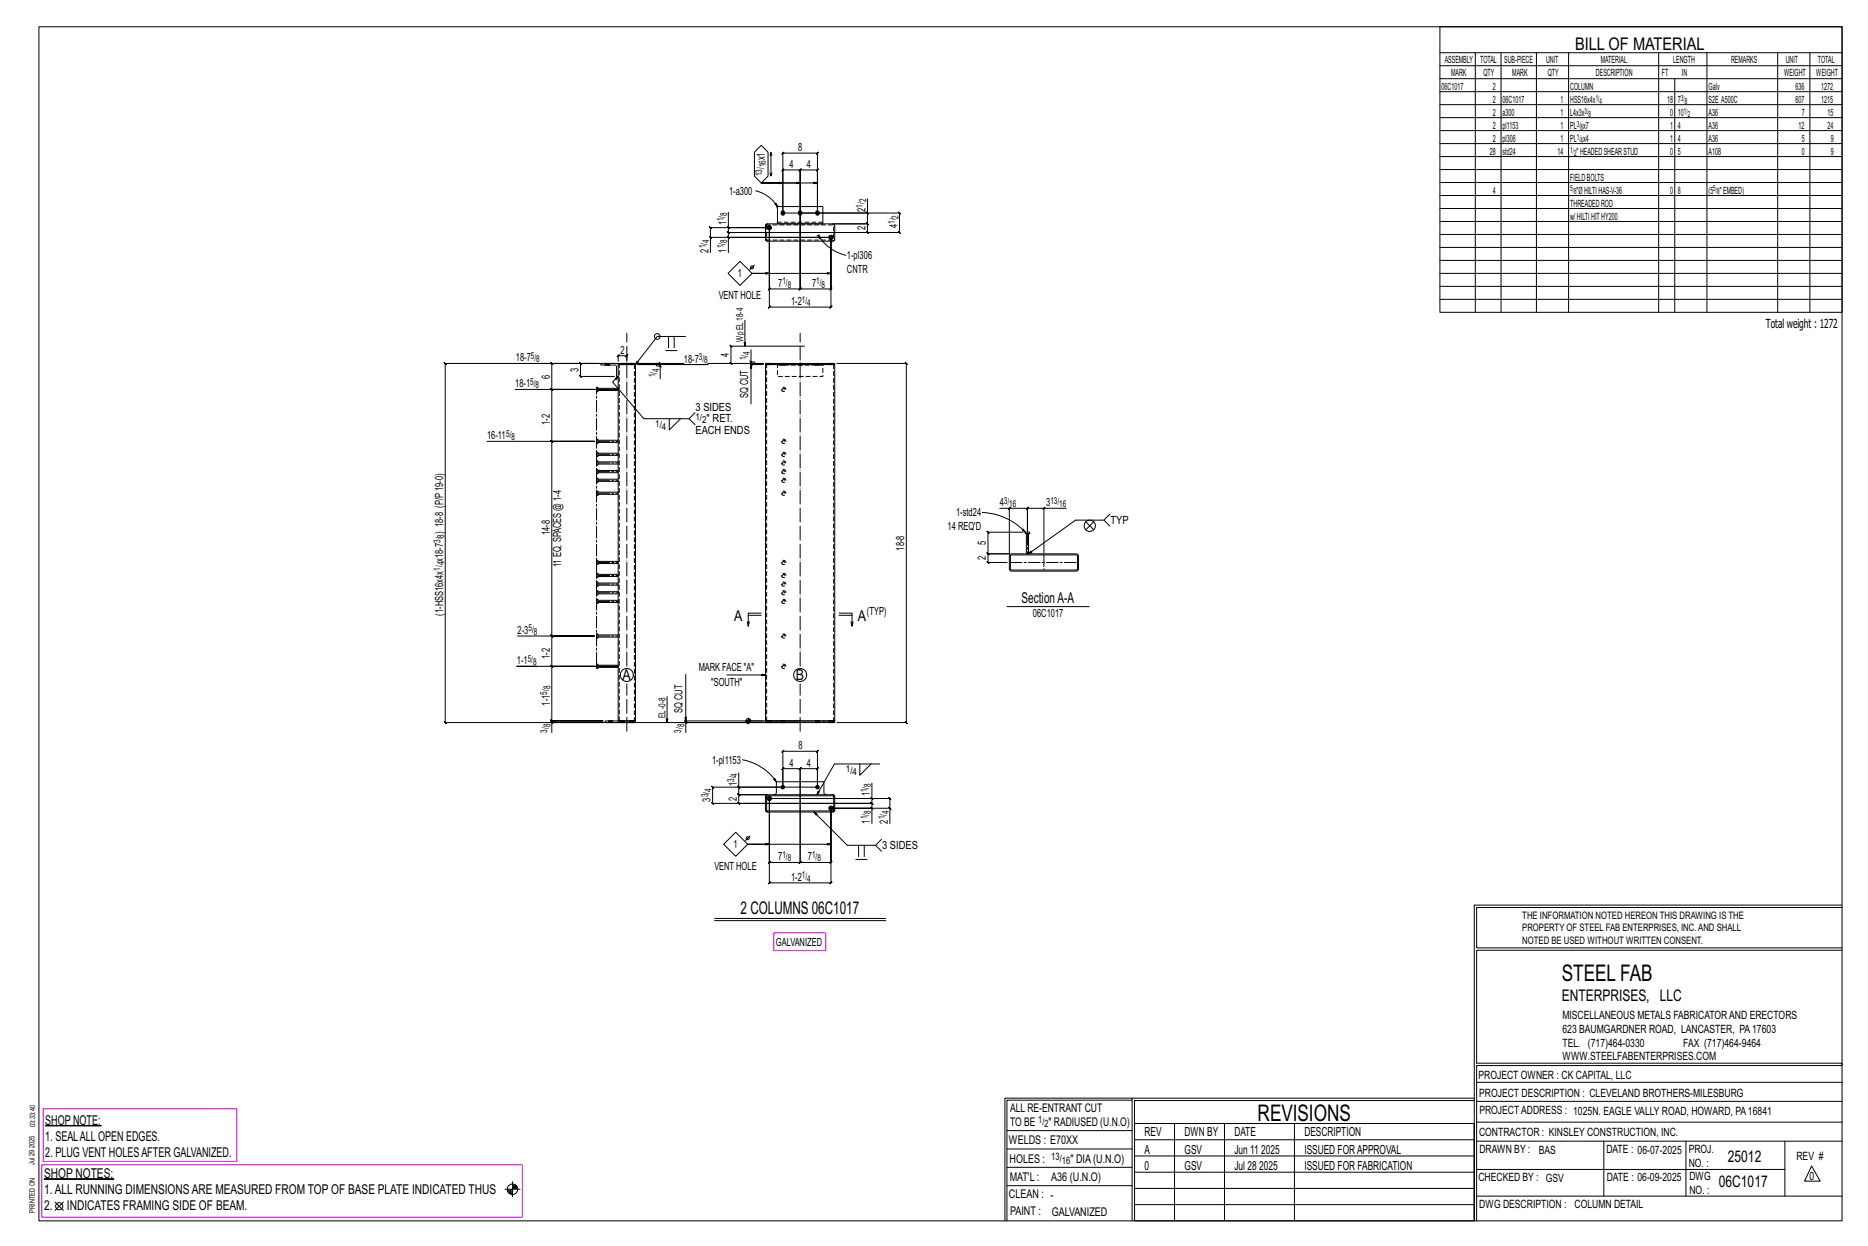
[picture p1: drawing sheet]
<svg xmlns="http://www.w3.org/2000/svg" width="914mm" height="610mm" viewBox="0 0 914 610" stroke-linecap="round" stroke-linejoin="round" font-family="sans-serif">
<g fill="#000" stroke="#000" stroke-width=".49">
<path d="M22 551h28zM22 577h34z"/>
<circle cx="377" cy="111" r="1.1"/>
<circle cx="383" cy="104" r="1"/>
<circle cx="392" cy="104" r="1"/>
<circle cx="400" cy="104" r="1"/>
<circle cx="407" cy="116" r="1.1"/>
<circle cx="377" cy="391" r="1.1"/>
<circle cx="383" cy="385" r=".9"/>
<circle cx="400" cy="385" r=".9"/>
<circle cx="407" cy="395" r="1.1"/>
</g>
<g fill="none" stroke="#000" stroke-width=".49">
<path d="M19 13h883v584h-883zM705 13h197v140h-197zM705 26h197M705 32h197M705 39h197M722 26v127M735 26v127M752 26v127M768 26v127M812 26v127M820 39v114M836 26v127"/>
<path d="M870 26v127M886 26v127M705 45h197M705 51h197M705 58h197M373 71l3 3v12l-3 4-4-4v-12zM377 76v-1v11M377 75l1 1M705 64h197M705 70h197M705 77h197M370 93a17 17 0 0 1 11 8"/>
<path d="M373 90h27M377 85v1l1-1M379 100l1-1 1 2zM383 90h-10h19M425 97v7h-33M705 83h197M705 89h197M705 96h197M347 116l1 1zM356 116l1 1zM356 111l1 1zM357 104v7h20h-29h-1l1 1v-1v5"/>
<path d="M357 111v3l-1-1 1 1h35M375 117h.1M375 110v1M375 118h.1M375 110h.1M375 118h1M376 110l-1 1v6l1 1h32l1-1v-6M377 111v30l-1 1 1-1h15l-1 1 1-1v-27v27l-1 1 1-1h15l-1 1 1-1v-25v34l-1 1 1-1h-30l-1 1 1-1zM381 101h22v9h-22zM381 101h-1M381 101h.1M383 104v-21v1l1-1h-1h9l-1 1 1-1v31v-31l-1 1 1-1h8v1l1-1h-1v21v-29l1-1-1 1h-17l1-1-1 1v29h57l1 1-1-1v10v-1l1 1h-1h-48"/>
<path d="M392 114h-35l-1-1 1 1v2M401 115l1 1-1 1zM401 115a22 22 0 0 0 13 10M401 115h-1M401 115h.1M408 110h.1M408 110h-33M408 118h.1M408 110l1 1-1-1M409 117h-1M424 104l1 1zM425 104v6l-1-1 1 1h-16h16l-1-1 1 1v4l-1-1 1 1h-33"/>
<path d="M705 102h197M705 108h197M705 115h197M348 124v-8h59h-50v8M356 134l6-6 6 6-6 6zM369 130l-2 2M377 134h-9h39M705 121h197M705 127h197M705 134h197M365 157v12M705 140h197"/>
<path d="M705 146h197M264 178h29h-9v-1l1 1h-1v6l1 1-1-1h17M293 178h-23v-1l1 1h-1v13v-1l1 1h-1h33h-51M296 178h.1M296 179h.1M298 178h.1M298 179h.1M303 178h-9v1h8v5h1l-3 3 15 18h22l3-3M303 177v-3l-1 1 1-1h4l-1 1 1-1v3M303 178v175h8v-175M303 178h1h6h-6h7M303 178h.1"/>
<path d="M304 178h-1M306 178h.1M308 178h.1M310 178h1M310 178h.1M312 178h11v-1l1 1h-1v1M323 179l1 1zM326 172h5M327 165v5M330 165v5M335 178h12h-35h9l1 1h1v6M335 178h-117l-1-1 1 1v176l-1-1 1 1h174h-56v4"/>
<path d="M336 165h-14l-11 13M357 177l1 1zM367 177l1 1zM368 171v6h1l1 1h4h-27M368 177v1h-1l1 1v-1h6M368 178v20M375 178v175M375 178h34M376 178h.1M376 178h32h-32zM376 178h-1M378 178h.1"/>
<path d="M394 169h-36h-1l1 1v-1v9M406 178h.1M408 178h1M408 178h.1M409 178v175h-34M410 178h34l-1-1 1 1v176l-1-1 1 1h-34M291 191h-21v-1l1 1h-1v25v-1l1 1h-1h21h-21v-1l1 1h-1v95l1 1-1-1h21h-21l1 1-1-1v15v-1l1 1h-1h21M292 189h1v3h-1zM293 191h10M293 190h10M238 216h53M292 215h1v2h-1z"/>
<path d="M293 215h10M293 216h10M328 205v5l5-5M337 205l3 3M292 234h1v2h-1zM292 230h1v2h-1zM292 225h1v3h-1zM292 221h1v2h-1zM293 236h10M293 234h10M293 230h10M293 231h10"/>
<path d="M293 226h10M293 227h10M293 223h10M293 222h10M292 240h1v2h-1zM293 242h10M293 241h10M481 251a30 30 0 0 1 21 9M489 249h5v22M494 249h9h-1l1-1v1v11v-11h-1l1-1v1h8M495 248l-1 1zM500 259h1l1 1z"/>
<path d="M512 248l-1 1zM522 249h-11v21M531 255l2 2 2-2M531 259l2-2 2 2M540 254l3 3M543 252l-3 2h-13l-24 17 2-1-2 1v-10M292 274h1v2h-1zM293 275h10M293 276h10M494 271h-10l-1-1 1 1v4h-1l1 1v-1h9M494 271h33l1 1v7h-1h-32l-1-1zM495 272h32v7h-32z"/>
<path d="M501 260h-17h-1l1 1v-1v11l-1-1 1 1h10M502 260h2v1h-2zM502 261v10M292 293h1v2h-1zM292 289h1v2h-1zM292 285h1v2h-1zM292 280h1v3h-1zM293 294h10M293 295h10M293 289h10M293 291h10M293 285h10"/>
<path d="M293 286h10M293 281h10M293 282h10M373 300h-7v6l1-2M411 300h6v6l1-2M493 297h40M253 311h38M292 310h1v2h-1zM293 311h10M293 312h10M366 304v2M366 301h7"/>
<path d="M411 301h6M417 304v2M263 326h-10h50h-33v-1l1 1h-1v27v-1l1 1h-1h25h-25v-1l1 1h-1v1M292 325h1v2h-1zM293 325h10M293 327h10M336 330v24M356 330h19M270 353l1 1zM295 354h-25v4M298 353h.1M298 354h.1"/>
<path d="M300 353h.1M300 354h.1M303 354h-7v-1h7v1h1M303 353h.1M303 354h.1M304 353h6v1h-6zM306 353h.1M306 354h.1M308 353h.1M308 354h.1M310 353h.1M310 354h.1"/>
<path d="M311 353v1h-1M327 341v13M335 353l1 1zM335 352l1 1zM336 353h56M365 353h1M365 354h1M366 354h.1M366 351v3M366 353h1M366 352h1M375 353v1h34v-1"/>
<path d="M376 353h.1M376 354h.1M376 354v-1h32v1M378 353h.1M378 354h.1M382 353h.1M382 354h.1M384 353h.1M384 354h.1M399 353h.1M399 354h.1M401 353h.1"/>
<path d="M401 354h.1M406 353h.1M406 354h.1M408 353h.1M408 354h.1M362 378v7h21v-9v1l1-1h-1h9l-1 1 1-1v46v-1l-1 1h1h-15v-1l-1 1h1v-31v41h-1l1-1v1h30h-1l1-1v1v-37v27v-1l-1 1h1h-15v-1l-1 1h1v-29M363 372a26 26 0 0 1 17 10M421 374v5l5-5M431 374h-23l-8 15M348 385h1h51v-9h1l-1 1v-1h-8l-1 1 1-1v17h-43v1l-1-1h1v-8v1zM361 385l1 1zM362 385v4l-1-1 1 1h13h-13l-1-1 1 1v4h-1l1 1v-1h30"/>
<path d="M375 397h.1M375 389h.1M375 389h33l1 1v7h-1h-33v-1zM375 389h33v7l-32 1zM379 381l1 1zM379 389l1-1v-6h23v6l1 1M383 385v-17l1-1-1 1h17l1-1-1 1v17M392 393h35h-1l1 1v-1v2M398 397l17 17h14l3-3M408 389h.1M408 397h.1M426 395l1 1z"/>
<path d="M426 390l1 1zM427 383v8h-50h59l-1-1 1 1v4M427 391v2h-1l1 1v-1h-35M435 395l1 1zM354 413l6-6 6 6-6 6zM367 409l-2 2M377 413h-11h41M420 414v5M423 414v5M427 403v-8h-20h29v8M429 414l3 2M419 420h5"/>
<path d="M350 449h84M350 450h84M722 443v154M722 443h180M902 444h-179v20h179M902 465h-179v55h179v1h-179v76M554 538h-61v59M554 537h168M722 538h-167v13M723 539h179M723 530h179M493 553h61"/>
<path d="M555 550h167v47h-167zM555 558h167M575 550v47M599 550v47M634 550v47M723 549h179M723 558h179M785 558v27M825 558v27M874 558v27M251 578v8M251 580h1"/>
<path d="M493 571h61M493 562h61M555 573h167M555 566h167M723 572h151M887 570l4 8h-8zM27 588l4 4M31 588l-4 4M247 582h8M248 582h3M248 583h3M249 583h2"/>
<path d="M249 584h2M251 581h2M251 580h2M492 597v-60h62v60M493 580h61M555 589h167M555 581h167M723 585h179"/>
<circle cx="368" cy="131" r=".7"/>
<circle cx="322" cy="165" r="1.4"/>
<circle cx="533" cy="257" r="2.8"/>
<circle cx="307" cy="330" r="3"/>
<circle cx="392" cy="330" r="3"/>
<circle cx="366" cy="353" r="1.2"/>
<circle cx="366" cy="410" r=".7"/>
<circle cx="29" cy="590" r="1.8"/>
<circle cx="251" cy="582" r="2.6"/>
</g>
<path d="M379 456h25v9h-25zM21 543h95v25h-95zM21 570h235v26h-235z" fill="none" stroke="#f0f" stroke-width=".5"/>
<g fill="none" stroke="#000" stroke-width=".49" stroke-dasharray="2 1.4">
<path d="M375 111h.1M375 117v1M375 110h.1M375 118h.1M375 110h33v7h-32zM403 109h-22M408 118h.1M408 110h.1M408 118v-1M296 178v1M296 178h.1M297 178l-1 1"/>
<path d="M297 178v1M297 179l1-1-1 1M298 178v1M298 178h.1M298 179h.1M298 179v-1M303 178h.1M304 178h-1M304 178h1zM304 178h.1M305 178h.1M305 178h1"/>
<path d="M306 178h-1M306 178h.1M308 178h.1M309 178h-1M309 178h1zM309 178h.1M310 178h.1M311 178v175M376 178h.1M377 178h.1M377 178h-1M378 178h.1"/>
<path d="M381 178v6h22v-6M381 179h22M382 178v1zM382 178h1M383 178l-1 1M383 179v-1v1M383 178v1M384 178v1M391 178v1zM391 178h.1M391 178v1M391 179l1-1-1 1"/>
<path d="M392 178v1M399 178v1zM399 178h1M400 178l-1 1M400 179v-1v1M400 178v1M401 178v1M406 178h.1M407 178h.1M407 178h-1M408 178h.1M408 178v175"/>
<path d="M298 353h.1M298 353v1M298 354h.1M298 354v-1M299 353v1zM299 354v-1M299 354l1-1M299 353h.1M300 354v-1M300 354h.1M303 353v-175M303 353h.1"/>
<path d="M303 353v1M303 354h.1M304 354v-1M304 353v1zM304 354l1-1M304 353h1M305 354v-1M305 354l1-1M306 354v-1M306 354h-1M308 353h.1M308 353v1"/>
<path d="M308 354h.1M308 354v-1M309 353v1zM309 354v-1M309 354l1-1M309 353h1M310 354v-1M310 354h.1M375 353v-175M376 353h.1M376 353v1M376 354h.1"/>
<path d="M376 354v-1M376 353l1 1zM377 354v-1M377 353h.1M377 354l1-1M378 354v-1M378 354h.1M380 353v1M382 353h.1M382 353v1M382 354h.1M383 354v-1"/>
<path d="M383 353v1zM383 354l1-1M383 353h1M384 354v-1M384 354h.1M399 353h.1M399 353v1M399 354h.1M400 354v-1M400 353v1zM400 354l1-1M400 353h.1"/>
<path d="M401 354v-1M401 354h.1M403 354v-1M406 353h.1M406 353v1M406 354h.1M406 354v-1M406 353l1 1zM407 354l1-1M407 353h.1M408 354v-1M408 354h.1"/>
<path d="M375 390h.1M375 396v1M375 389v1M375 397h.1M375 389h.1M375 397h1M376 389h-1M408 397h.1M408 389h.1M408 397l1-1M409 390l-1-1"/>
<circle cx="384" cy="191" r=".5"/>
<circle cx="384" cy="191" r="1.1"/>
<circle cx="384" cy="216" r=".5"/>
<circle cx="384" cy="216" r="1.1"/>
<circle cx="384" cy="231" r="1.1"/>
<circle cx="384" cy="235" r="1.1"/>
<circle cx="384" cy="222" r="1.1"/>
<circle cx="384" cy="227" r="1.1"/>
<circle cx="384" cy="235" r=".5"/>
<circle cx="384" cy="231" r=".5"/>
<circle cx="384" cy="227" r=".5"/>
<circle cx="384" cy="222" r=".5"/>
<circle cx="384" cy="241" r="1.1"/>
<circle cx="384" cy="241" r=".5"/>
<circle cx="384" cy="275" r=".5"/>
<circle cx="384" cy="275" r="1.1"/>
<circle cx="384" cy="290" r=".5"/>
<circle cx="384" cy="286" r=".5"/>
<circle cx="384" cy="294" r=".5"/>
<circle cx="384" cy="282" r=".5"/>
<circle cx="384" cy="294" r="1.1"/>
<circle cx="384" cy="282" r="1.1"/>
<circle cx="384" cy="290" r="1.1"/>
<circle cx="384" cy="286" r="1.1"/>
<circle cx="384" cy="311" r=".5"/>
<circle cx="384" cy="311" r="1.1"/>
<circle cx="384" cy="326" r=".5"/>
<circle cx="384" cy="326" r="1.1"/>
</g>
<path d="M307 326v-163M392 326v-163M307 358v-23M392 358v-23" fill="none" stroke="#000" stroke-width=".49" stroke-dasharray="6.8 1 0 1"/>
<g fill="none" stroke="#000" stroke-width=".49" stroke-dasharray="5.8 1 1 1">
<path d="M293 191h10M293 216h10M293 235h10M293 231h10M293 227h10M293 222h10M293 241h10M293 275h10M495 275h32M503 261v10M511 271v8M293 294h10"/>
<path d="M293 290h10M293 286h10M293 282h10M293 311h10M292 325v-133M293 326h10"/>
</g>
<g font-size="11.2">
<text x="764" y="480">STEEL FAB</text>
<text x="616" y="548">REVISIONS</text>
</g>
<g font-size="8.6">
<text x="771" y="24">BILL OF MATERIAL</text>
<text x="363" y="447">2 COLUMNS 06C1017</text>
</g>
<g font-size="7.9">
<text x="765" y="490">ENTERPRISES, LLC</text>
<text x="846" y="569">25012</text>
<text x="841" y="581">06C1017</text>
</g>
<g font-size="7.3">
<text x="500" y="295">SectionA-A</text>
<text x="359" y="304">A</text>
<text x="420" y="304">A</text>
<text x="305" y="333">A</text>
<text x="390" y="333">B</text>
</g>
<g font-size="6.6">
<text x="22" y="550">SHOPNOTE:</text>
<text x="22" y="558">1. SEALALLOPEN EDGES.</text>
<text x="22" y="566">2. PLUG VENT HOLESAFTER GALVANIZED.</text>
<text x="22" y="576">SHOP NOTES:</text>
<text x="22" y="584">1.ALL RUNNING DIMENSIONSARE MEASURED FROM TOP OF BASE PLATE INDICATED THUS</text>
<text x="22" y="592">2.</text>
<text x="33" y="592">INDICATES FRAMING SIDE OF BEAM.</text>
</g>
<g font-size="6.1">
<text x="864" y="161">Total weight : 1272</text>
<text x="560" y="556">REV</text>
<text x="580" y="556">DWN BY</text>
<text x="604" y="556">DATE</text>
<text x="639" y="556">DESCRIPTION</text>
<text x="560" y="564">A</text>
<text x="580" y="564">GSV</text>
<text x="604" y="564">Jun 11</text>
<text x="617" y="564">2025</text>
<text x="639" y="564">ISSUED FORAPPROVAL</text>
<text x="560" y="572">0</text>
<text x="580" y="572">GSV</text>
<text x="604" y="572">Jul 28</text>
<text x="616" y="572">2025</text>
<text x="639" y="572">ISSUED FOR FABRICATION</text>
</g>
<g font-size="5.9">
<text x="494" y="560">WELDS : E70XX</text>
<text x="494" y="569">HOLES :</text>
<text x="524" y="569">&quot; DIA(U.N.O)</text>
<text x="494" y="578">MAT'L :</text>
<text x="515" y="578">A36 (U.N.O)</text>
<text x="494" y="586">CLEAN : -</text>
<text x="495" y="595">PAINT :</text>
<text x="515" y="595">GALVANIZED</text>
</g>
<g font-size="5.8">
<text x="494" y="544">ALL RE-ENTRANT CUT</text>
<text x="494" y="551">TO BE</text>
<text x="513" y="551">&quot; RADIUSED (U.N.O)</text>
</g>
<g font-size="5.6">
<text x="765" y="499">MISCELLANEOUS METALS FABRICATORAND ERECTORS</text>
<text x="765" y="505">623 BAUMGARDNER ROAD, LANCASTER, PA17603</text>
<text x="765" y="512">TEL. (717)464-0330</text>
<text x="824" y="512">FAX (717)464-9464</text>
<text x="765" y="519">WWW.STEELFABENTERPRISES.COM</text>
<text x="724" y="528">PROJECT OWNER : CK CAPITAL, LLC</text>
<text x="724" y="537">PROJECT DESCRIPTION : CLEVELAND BROTHERS-MILESBURG</text>
<text x="724" y="545">PROJECTADDRESS : 1025N. EAGLE VALLY ROAD, HOWARD, PA16841</text>
<text x="724" y="556">CONTRACTOR : KINSLEY CONSTRUCTION, INC.</text>
<text x="724" y="564">DRAWN BY :</text>
<text x="753" y="564">BAS</text>
<text x="786" y="564">DATE : 06-07-2025</text>
<text x="827" y="564">PROJ.</text>
<text x="879" y="568">REV #</text>
<text x="827" y="571">NO. :</text>
<text x="724" y="578">CHECKED BY : GSV</text>
<text x="787" y="578">DATE : 06-09-2025</text>
<text x="827" y="578">DWG</text>
<text x="886" y="578">0</text>
<text x="827" y="584">NO. :</text>
<text x="724" y="591">DWG DESCRIPTION : COLUMN DETAIL</text>
</g>
<g font-size="5.5">
<text x="391" y="74">8</text>
<text x="374" y="78" transform="rotate(-90 374 78)">x1</text>
<text x="386" y="82">4</text>
<text x="395" y="82">4</text>
<text x="357" y="95">1-a300</text>
<text x="424" y="104" transform="rotate(-90 424 104)">2</text>
<text x="356" y="110" transform="rotate(-90 356 110)">1</text>
<text x="424" y="113" transform="rotate(-90 424 113)">2</text>
<text x="439" y="112" transform="rotate(-90 439 112)">4</text>
<text x="347" y="124" transform="rotate(-90 347 124)">2</text>
<text x="356" y="124" transform="rotate(-90 356 124)">1</text>
<text x="415" y="127">1-pl306</text>
<text x="361" y="136">1</text>
<text x="415" y="133">CNTR</text>
<text x="381" y="140">7</text>
<text x="398" y="140">7</text>
<text x="352" y="146">VENT HOLE</text>
<text x="387" y="149">1-2</text>
<text x="304" y="173">2</text>
<text x="253" y="177">18-7</text>
<text x="335" y="177">18-7</text>
<text x="357" y="175" transform="rotate(-90 357 175)">4</text>
<text x="269" y="185" transform="rotate(-90 269 185)">6</text>
<text x="283" y="182" transform="rotate(-90 283 182)">3</text>
<text x="252" y="190">18-1</text>
<text x="366" y="195" transform="rotate(-90 366 195)">SQ CUT</text>
<text x="340" y="201">3 SIDES</text>
<text x="269" y="208" transform="rotate(-90 269 208)">1-2</text>
<text x="346" y="207">&quot; RET.</text>
<text x="238" y="215">16-11</text>
<text x="340" y="212">EACH ENDS</text>
<text x="489" y="248">4</text>
<text x="512" y="248">3</text>
<text x="468" y="253">1-std24</text>
<text x="544" y="256">TYP</text>
<text x="217" y="261" transform="rotate(-90 217 261)">) 18-8 (P/P19-0)</text>
<text x="269" y="262" transform="rotate(-90 269 262)">14-8</text>
<text x="464" y="259">14 REQ'D</text>
<text x="443" y="269" transform="rotate(-90 443 269)">18-8</text>
<text x="483" y="267" transform="rotate(-90 483 267)">5</text>
<text x="217" y="275" transform="rotate(-90 217 275)">x18-7</text>
<text x="483" y="274" transform="rotate(-90 483 274)">2</text>
<text x="275" y="278" transform="rotate(-90 275 278)">11 EQ. SPACES @ 1-4</text>
<text x="217" y="301" transform="rotate(-90 217 301)">(1-HSS16x4x</text>
<text x="424" y="301">(TYP)</text>
<text x="506" y="302">06C1017</text>
<text x="253" y="310">2-3</text>
<text x="269" y="322" transform="rotate(-90 269 322)">1-2</text>
<text x="253" y="325">1-1</text>
<text x="342" y="328">MARK FACE &quot;A&quot;</text>
<text x="348" y="336">&quot;SOUTH&quot;</text>
<text x="269" y="345" transform="rotate(-90 269 345)">1-1</text>
<text x="334" y="349" transform="rotate(-90 334 349)">SQ CUT</text>
<text x="391" y="367">8</text>
<text x="349" y="374">1-pl1153</text>
<text x="386" y="375">4</text>
<text x="395" y="375">4</text>
<text x="361" y="385" transform="rotate(-90 361 385)">1</text>
<text x="426" y="390" transform="rotate(-90 426 390)">1</text>
<text x="348" y="392" transform="rotate(-90 348 392)">3</text>
<text x="361" y="392" transform="rotate(-90 361 392)">2</text>
<text x="426" y="403" transform="rotate(-90 426 403)">1</text>
<text x="435" y="403" transform="rotate(-90 435 403)">2</text>
<text x="359" y="415">1</text>
<text x="432" y="415">3 SIDES</text>
<text x="350" y="426">VENT HOLE</text>
<text x="381" y="421">7</text>
<text x="395" y="421">7</text>
<text x="387" y="431">1-2</text>
<text x="380" y="463">GALVANIZED</text>
</g>
<g font-size="5">
<text x="745" y="450">THE INFORMATION NOTED HEREON THIS DRAWING IS THE</text>
<text x="745" y="456">PROPERTY OF STEEL FAB ENTERPRISES, INC.AND SHALL</text>
<text x="745" y="462">NOTED BE USED WITHOUT WRITTEN CONSENT.</text>
<text x="508" y="550">1/</text>
<text x="511" y="551">2</text>
<text x="515" y="568">13/</text>
<text x="520" y="570">16</text>
</g>
<g font-size="4.9">
<text x="707" y="31">ASSEMBLY</text>
<text x="725" y="31">TOTAL</text>
<text x="736" y="31">SUB-PIECE</text>
<text x="757" y="31">UNIT</text>
<text x="784" y="31">MATERIAL</text>
<text x="819" y="31">LENGTH</text>
<text x="847" y="31">REMARKS</text>
<text x="874" y="31">UNIT</text>
<text x="890" y="31">TOTAL</text>
<text x="710" y="37">MARK</text>
<text x="726" y="37">QTY</text>
<text x="740" y="37">MARK</text>
<text x="758" y="37">QTY</text>
<text x="781" y="37">DESCRIPTION</text>
<text x="814" y="37">FT</text>
<text x="823" y="37">IN</text>
<text x="873" y="37">WEIGHT</text>
<text x="889" y="37">WEIGHT</text>
<text x="706" y="44">06C1017</text>
<text x="731" y="44">2</text>
<text x="769" y="44">COLUMN</text>
<text x="836" y="44">Galv</text>
<text x="879" y="44">636</text>
<text x="891" y="44">1272</text>
<text x="731" y="50">2</text>
<text x="736" y="50">06C1017</text>
<text x="764" y="50">1</text>
<text x="769" y="50">HSS16x4x</text>
<text x="816" y="50">18</text>
<text x="821" y="50">7</text>
<text x="836" y="50">S2E A500C</text>
<text x="879" y="50">607</text>
<text x="891" y="50">1215</text>
<text x="731" y="57">2</text>
<text x="736" y="57">a300</text>
<text x="764" y="57">1</text>
<text x="769" y="57">L4x3x</text>
<text x="818" y="57">0</text>
<text x="821" y="57">10</text>
<text x="836" y="57">A36</text>
<text x="882" y="57">7</text>
<text x="895" y="57">15</text>
<text x="731" y="63">2</text>
<text x="736" y="63">pl1153</text>
<text x="764" y="63">1</text>
<text x="769" y="63">PL x7</text>
<text x="818" y="63">1</text>
<text x="821" y="63">4</text>
<text x="836" y="63">A36</text>
<text x="880" y="63">12</text>
<text x="895" y="63">24</text>
<text x="731" y="69">2</text>
<text x="736" y="69">pl306</text>
<text x="764" y="69">1</text>
<text x="769" y="69">PL x4</text>
<text x="818" y="69">1</text>
<text x="821" y="69">4</text>
<text x="836" y="69">A36</text>
<text x="882" y="69">5</text>
<text x="896" y="69">9</text>
<text x="729" y="76">28</text>
<text x="736" y="76">std24</text>
<text x="762" y="76">14</text>
<text x="772" y="76">&quot;HEADEDSHEARSTUD</text>
<text x="818" y="76">0</text>
<text x="821" y="76">5</text>
<text x="836" y="76">A108</text>
<text x="882" y="76">0</text>
<text x="896" y="76">9</text>
<text x="769" y="88">FIELDBOLTS</text>
<text x="731" y="95">4</text>
<text x="772" y="95">&quot;ØHILTIHAS-V-36</text>
<text x="818" y="95">0</text>
<text x="821" y="95">8</text>
<text x="836" y="95">(5 &quot;EMBED)</text>
<text x="769" y="101">THREADEDROD</text>
<text x="769" y="107">w/HILTIHITHY200</text>
</g>
<g font-size="4.7">
<text x="375" y="82" transform="rotate(-90 375 82)">16</text>
<text x="373" y="86" transform="rotate(-90 373 86)">13/</text>
<text x="422" y="102" transform="rotate(-90 422 102)">1/</text>
<text x="424" y="99" transform="rotate(-90 424 99)">2</text>
<text x="356" y="106" transform="rotate(-90 356 106)">8</text>
<text x="440" y="107" transform="rotate(-90 440 107)">2</text>
<text x="354" y="108" transform="rotate(-90 354 108)">1/</text>
<text x="438" y="110" transform="rotate(-90 438 110)">1/</text>
<text x="347" y="119" transform="rotate(-90 347 119)">4</text>
<text x="356" y="119" transform="rotate(-90 356 119)">8</text>
<text x="346" y="122" transform="rotate(-90 346 122)">1/</text>
<text x="354" y="122" transform="rotate(-90 354 122)">1/</text>
<text x="383" y="139">1/</text>
<text x="386" y="141">8</text>
<text x="400" y="139">1/</text>
<text x="402" y="141">8</text>
<text x="393" y="148">1/</text>
<text x="395" y="150">4</text>
<text x="364" y="167" transform="rotate(-90 364 167)">Wp EL18-4</text>
<text x="367" y="174" transform="rotate(-90 367 174)">4</text>
<text x="260" y="176">5/</text>
<text x="262" y="177">8</text>
<text x="342" y="176">3/</text>
<text x="345" y="178">8</text>
<text x="365" y="176" transform="rotate(-90 365 176)">1/</text>
<text x="321" y="185" transform="rotate(-90 321 185)">1/</text>
<text x="323" y="182" transform="rotate(-90 323 182)">4</text>
<text x="260" y="188">5/</text>
<text x="262" y="190">8</text>
<text x="321" y="209">1/</text>
<text x="340" y="205">1/</text>
<text x="344" y="207">2</text>
<text x="248" y="214">5/</text>
<text x="250" y="215">8</text>
<text x="324" y="210">4</text>
<text x="491" y="246">3/</text>
<text x="494" y="248">16</text>
<text x="514" y="246">13/</text>
<text x="519" y="248">16</text>
<text x="217" y="263" transform="rotate(-90 217 263)">8</text>
<text x="216" y="266" transform="rotate(-90 216 266)">3/</text>
<text x="216" y="279" transform="rotate(-90 216 279)">1/</text>
<text x="217" y="277" transform="rotate(-90 217 277)">4</text>
<text x="259" y="309">5/</text>
<text x="261" y="311">8</text>
<text x="258" y="324">5/</text>
<text x="261" y="325">8</text>
<text x="268" y="340" transform="rotate(-90 268 340)">5/</text>
<text x="270" y="337" transform="rotate(-90 270 337)">8</text>
<text x="326" y="351" transform="rotate(-90 326 351)">EL-0-8</text>
<text x="268" y="358" transform="rotate(-90 268 358)">3/</text>
<text x="270" y="356" transform="rotate(-90 270 356)">8</text>
<text x="333" y="358" transform="rotate(-90 333 358)">3/</text>
<text x="335" y="356" transform="rotate(-90 335 356)">8</text>
<text x="414" y="378">1/</text>
<text x="359" y="383" transform="rotate(-90 359 383)">3/</text>
<text x="361" y="380" transform="rotate(-90 361 380)">4</text>
<text x="417" y="379">4</text>
<text x="348" y="388" transform="rotate(-90 348 388)">4</text>
<text x="425" y="388" transform="rotate(-90 425 388)">1/</text>
<text x="426" y="385" transform="rotate(-90 426 385)">8</text>
<text x="347" y="390" transform="rotate(-90 347 390)">3/</text>
<text x="425" y="401" transform="rotate(-90 425 401)">1/</text>
<text x="426" y="398" transform="rotate(-90 426 398)">8</text>
<text x="433" y="401" transform="rotate(-90 433 401)">1/</text>
<text x="435" y="398" transform="rotate(-90 435 398)">4</text>
<text x="383" y="420">1/</text>
<text x="398" y="420">1/</text>
<text x="386" y="421">8</text>
<text x="400" y="421">8</text>
<text x="393" y="430">1/</text>
<text x="395" y="431">4</text>
</g>
<g font-size="4.2">
<text x="781" y="49">1/</text>
<text x="783" y="51">4</text>
<text x="823" y="49">3/</text>
<text x="825" y="51">8</text>
<text x="776" y="56">3/</text>
<text x="778" y="57">8</text>
<text x="824" y="56">1/</text>
<text x="826" y="57">2</text>
<text x="772" y="62">3/</text>
<text x="774" y="63">8</text>
<text x="772" y="68">1/</text>
<text x="774" y="70">4</text>
<text x="769" y="75">1/</text>
<text x="770" y="76">2</text>
<text x="769" y="94">5/</text>
<text x="770" y="95">8</text>
<text x="839" y="94">5/</text>
<text x="841" y="95">8</text>
</g>
<g font-size="3.7">
<text x="17" y="551" transform="rotate(-90 17 551)">03:33:40</text>
<text x="17" y="562" transform="rotate(-90 17 562)">2025</text>
<text x="17" y="570" transform="rotate(-90 17 570)">Jul 29</text>
<text x="17" y="593" transform="rotate(-90 17 593)">PRINTED ON</text>
</g>
</svg>
